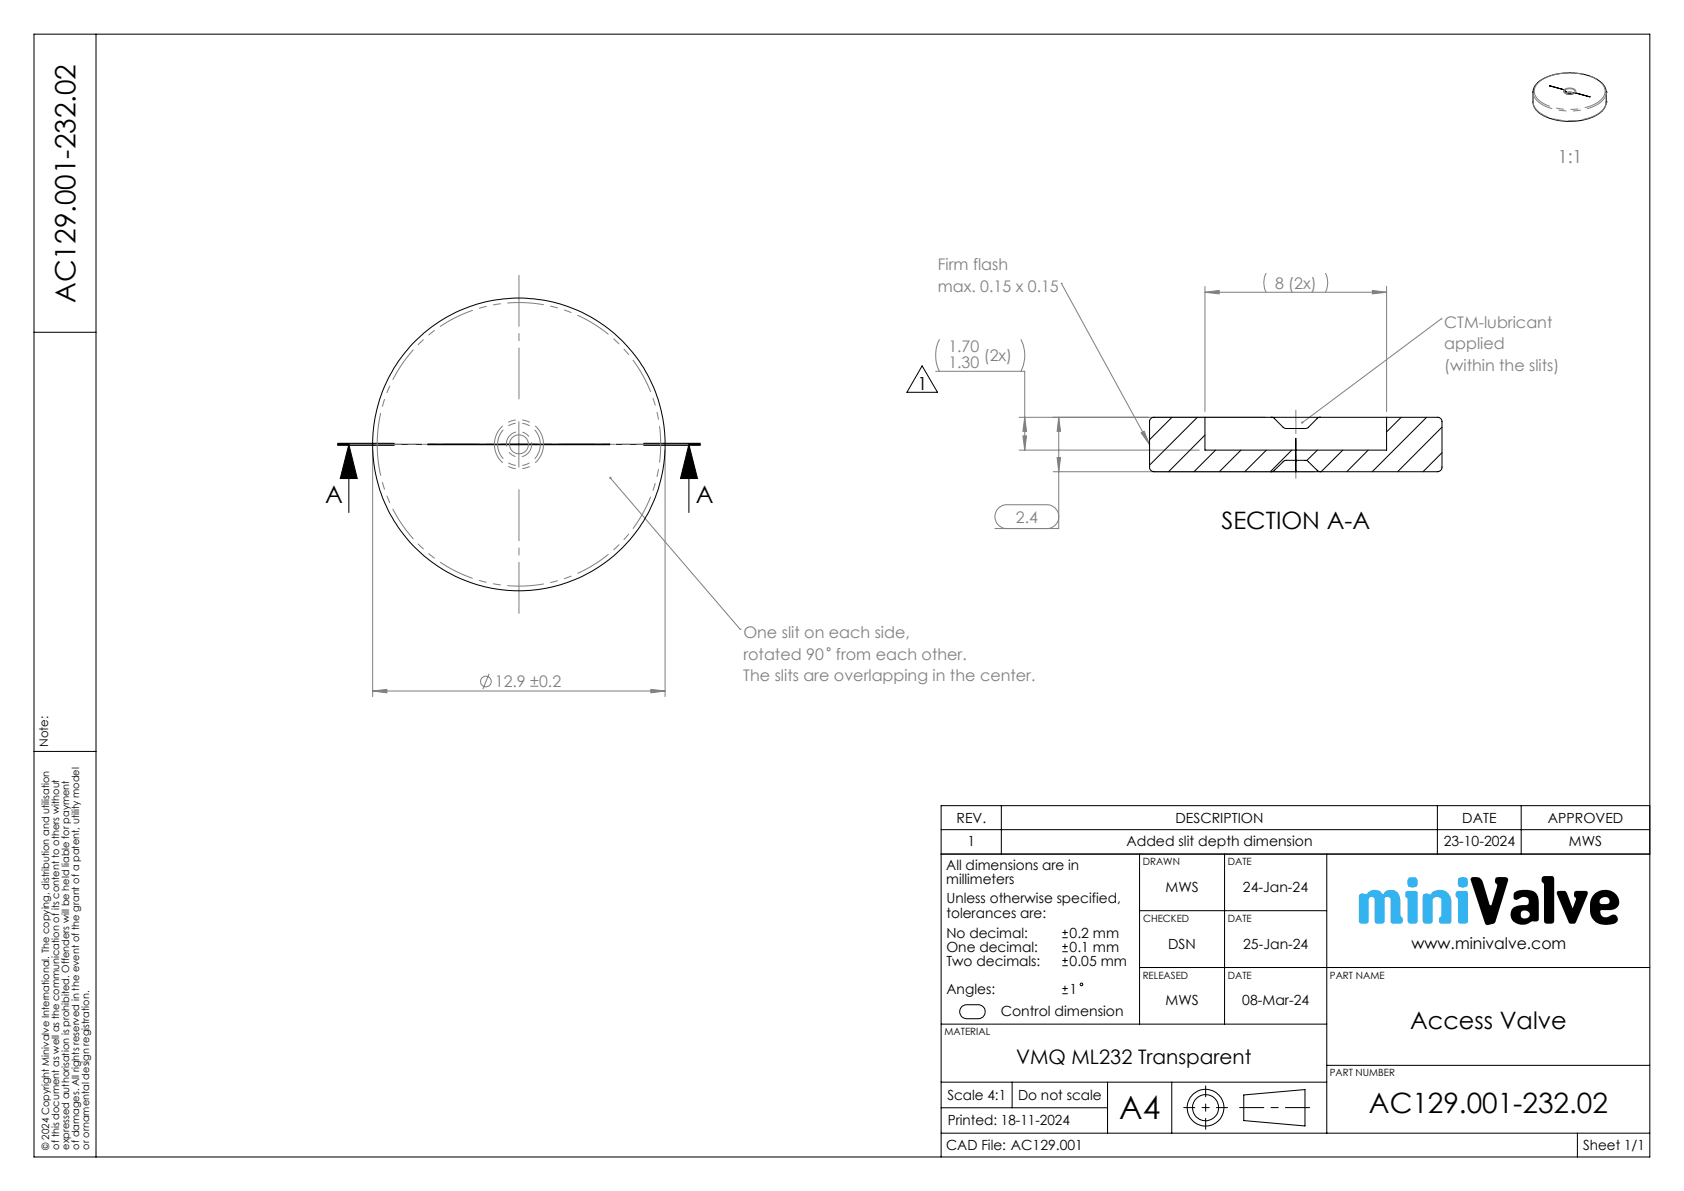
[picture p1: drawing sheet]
<svg xmlns="http://www.w3.org/2000/svg" width="297mm" height="210mm" viewBox="0 0 297 210" stroke-linecap="round" stroke-linejoin="round" font-family="sans-serif">
<g fill="none" stroke="#000" stroke-width=".18">
<path d="M6 6h285v198h-285zM16.9 6v198M6 58.6h10.9M6 132.5h10.9M201 150.6v30M216 150.6v30M234 150.6v49.2M291 150.6h-125v53.4M169.6 177.5l.7-.3h2.2a1.23 1.23 0 0 1 1.2 1.2 1.23 1.23 0 0 1-1.2 1.2h-2a1.26 1.26 0 0 1-1.1-.7 1.26 1.26 0 0 1 .2-1.4zM201 170.6h90M201 160.6h33M166 199.8h125"/>
<path d="M166 190.8h68M166 180.6h68M166 195.3h29.3M178.5 190.8v4.5M195.3 190.8v9M206.7 190.8v9M219.4 193.1l10.8-1v6.4l-10.8-.9zM234 187.8h57M278.2 199.8v4.2"/>
<circle cx="212.6" cy="195.3" r="2.29"/>
<circle cx="212.6" cy="195.3" r="3.2"/>
</g>
<path d="M212.6 191.5v7.6M216.5 195.3h-7.7" fill="none" stroke="#000" stroke-width=".18" stroke-dasharray="15.2 1.3 1.3 1.3" stroke-dashoffset="13.3"/>
<path d="M218.6 195.3h12.4" fill="none" stroke="#000" stroke-width=".18" stroke-dasharray="15.2 1.3 1.3 1.3" stroke-dashoffset="11"/>
<path d="M281 157.9a2.55 2.55 0 0 1 2.8-.9 2.55 2.55 0 0 1 1.8 2.3l-.3 .6a1.82 1.82 0 0 1-1.5 .6h-1.2a.39 .39 0 0 0-.4 .2 .39 .39 0 0 0 .1 .4l.3 .5 .4 .1h.6l1-.5 .4 .2 .3 .5v.5l-.4 .4-.7 .2a2.84 2.84 0 0 1-3.7-1.9v-2.1zM282.3 158.5l-.2 .2v.5l.2 .1 1.1 .1 .4-.2v-.6l-.2-.3-.7-.1zM274.6 157.2l.3-.1h1.1l.2 .1 1.2 2.9 .6-1.5-.1-.3-.3-.3 .1-.7 .3-.2h1.7a.41 .41 0 0 1 .3 .6l-2.1 5-.2 .2h-.7l-.4-.3-2-5zM272 154.6l.3-.1h1.5l.3 .2v7.7l-.1 .3-.4 .2-1-.1-.3-.4v-6.5l-.4-.5zM267.1 157.4l.7-.4 .9-.1a2.3 2.3 0 0 1 2.4 1l.3 1.1v3.2l-.4 .3-.8-.1-.5 .3a2.17 2.17 0 0 1-3.3-1.2l.1-.6a1.46 1.46 0 0 1 1.5-1.2l1.5-.2 .1-.3v-.6l-.4-.4-.6-.1-.9 .5h-.5l-.3-.2v-.7zM268.4 160.7l-.2 .3v.5l.2 .3 .8 .1 .5-.3 .1-.6-.3-.3-.5-.2zM259.5 154.7l.9-.1a1.19 1.19 0 0 1 1.1 1l1.2 4h.3l1.1-3.4v-.2l-.4-.3 .1-.9 .4-.2h1.3l.3 .2 .2 .3-2.3 7.5-.3 .3-.9 .2-.4-.1-.2-.2-2.5-7.6z" fill-rule="evenodd" fill="#000"/>
<path d="M257.2 154.9l.6-.3 .9 .2 .2 .6-.2 .9-.5 .2-.8-.1-.3-.4zM256.9 157.2l.2-.1h1.5l.3 .3v5.1l-.3 .3-1 .1-.5-.4v-3.9l-.4-.6v-.5zM251.1 157.7l.3-.2 .9 .1a2.04 2.04 0 0 1 2.4-.6 2.04 2.04 0 0 1 1.3 2v3.5l-.1 .2-.3 .2h-1.4l-.3-.2-.1-.8 .4-.5v-2.8l-.2-.3-.7-.2-.6 .5-.1 4.1-.4 .2-1-.1-.3-.4v-4.3zM247.9 157.3l.3-.2h1.5l.3 .3v5.1l-.3 .3h-1.1l-.4-.4v-3.9l-.4-.5zM239.7 157.8l.4-.3 .7 .1a.65 .65 0 0 0 .6-.4 1.68 1.68 0 0 1 2.5 .4h.2a1.58 1.58 0 0 1 2.6 0l.3 1v2.8l.4 .6v.6l-.3 .2-1.4 .1-.4-.3v-4.1l-.4-.3h-.4a.32 .32 0 0 0-.3 .4l-.1 4.1-.4 .2h-.8l-.4-.2-.1-4.3-.3-.2-.3-.1-.4 .3-.1 4.3-.4 .2h-.8l-.5-.4zM248.4 154.9l.6-.3 .6 .1 .3 .2 .1 .3-.1 1-.6 .3-.9-.2-.2-.5z" fill-rule="evenodd" fill="#33b3f0"/>
<g fill="none" stroke="#808080" stroke-width=".18">
<path d="M165.7 59.8a6.3 6.3 0 0 0 0 5.7M180.1 59.8a6.3 6.3 0 0 1 0 5.7M187.2 49.9h.1M187.2 49.9l15.5 28.5M212.5 51.5l2.5-.3v.6zM212.5 50.5v22.1M212.5 51.5h32M223.3 48.1a3.6 3.6 0 0 0 0 3.4M233.8 48.1a3.6 3.6 0 0 1 0 3.4M242 51.2l2.5 .3-2.5 .3zM244.5 50.5v22.1M254.2 56.2h.1"/>
<path d="M254.2 56.2l-24.5 18.3M65.7 79.4v43.4M87.5 78.4h8M91.5 74.4v8M117.3 79.4v43.4M165 65.5h15.7v13.9M179.7 73.6h43.5M179.7 79.4h31.8M180.4 76.9h.6l-.3 2.5zM180.7 73.6l.3 2.5h-.6zM186.7 73.6l.3 2.5h-.6zM186.7 73.6v19.6h-11.2"/>
<path d="M201.3 76.3l.5-.2 .9 2.3zM107.6 84.3l22.9 26.6M177.6 93.2a2.1 2.1 0 0 1-2.1-2.1 2.1 2.1 0 0 1 2.1-2.1h7a2.1 2.1 0 0 1 2.1 2.1 2.1 2.1 0 0 1-2.1 2.1M185.7 83.2h46.1M186.4 80.7h.6l-.3 2.5zM86.3 118.8l-1.1 2.7M130.5 110.9h.1M65.7 121.8l2.5-.2v.6zM65.7 121.8h51.6M114.8 121.6l2.5 .2-2.5 .4z"/>
<circle cx="146.1" cy="114.5" r=".28"/>
<circle cx="85.7" cy="120.2" r=".94"/>
</g>
<g fill="none" stroke="#000" stroke-width=".18">
<path d="M59.5 78.5h10zM59.5 78.3h10M59.5 78.2h10M61.5 78.4l1.5 6h-3zM61.5 78.4v12M113.5 78.3h10M113.5 78.2h10M113.5 78.5h10M121.5 78.4l1.5 6h-3zM121.5 78.4v12M162.6 64.5l2.7 4.7h-5.4zM166 142.1h125v8.5h-125z"/>
<path d="M166 146.3h125M176.6 142.1v8.5M253.5 142.1v8.5M268.3 142.1v8.5M187.4 165.3h.9M187.4 164.4h.9M187.4 167.8h.9M187.4 166.9h.9M187.4 170.3h.9M187.4 169.4h.9M187.4 175.2h.9M187.4 174.3h.9"/>
<path d="M187.8 163.9v1M187.8 166.4v.9M187.8 168.9v.9M187.8 173.8v1"/>
<circle cx="190.7" cy="173.6" r=".23"/>
</g>
<path d="M123.5 78.3h-64" fill="none" stroke="#000" stroke-width=".18" stroke-dasharray="6.3 1.3 1.3 1.3" stroke-dashoffset="1.7"/>
<path d="M83.5 78.3h-21.8M91.5 70.3v-21.8M99.5 78.3h21.8M91.5 86.3v21.8" fill="none" stroke="#808080" stroke-width=".18" stroke-dasharray="15.2 1.3 1.3 1.3" stroke-dashoffset="6.2"/>
<path d="M228.5 72.3v12" fill="none" stroke="#808080" stroke-width=".18" stroke-dasharray="15.2 1.3 1.3 1.3" stroke-dashoffset="11.1"/>
<path d="M228.5 74.4v1.2" fill="none" stroke="#c0c0c0" stroke-width=".18"/>
<path d="M121.5 78.4l1.5 6h-3zM61.5 78.4l1.5 6h-3z" fill="#000"/>
<g fill="#808080">
<path d="M107.5 84.1a.2 .2 0 0 0 .1 .3 .2 .2 0 0 0 .3-.2 .2 .2 0 0 0-.3-.1v.2zM201.3 76.3l.5-.2 .9 2.3zM229.5 74.4v.2l.2-.1-.2 .1a.2 .2 0 0 0 .3 .1 .2 .2 0 0 0 0-.3 .2 .2 0 0 0-.3 0z"/>
<path d="M65.7 121.8l2.5-.2v.6zM114.8 121.6l2.5 .2-2.5 .4zM186.7 73.6l.3 2.5h-.6zM186.4 80.7h.6l-.3 2.5zM212.5 51.5l2.5-.3v.6zM242 51.2l2.5 .3-2.5 .3zM180.7 73.6l.3 2.5h-.6zM180.4 76.9h.6l-.3 2.5z"/>
</g>
<g fill="none" stroke="#000" stroke-width=".18">
<path d="M270.4 16.3l.1-.7 .3-.6 .6-.6 .8-.5 2.2-.8 2.2-.3 2.7 .3 2.1 .8 1.3 .9 .4 .7 .2 .8M270.4 16.3v2.1l.3 .7 .4 .5 .7 .6 1.3 .6 2.1 .5 1.1 .1 1.9-.1 2.5-.6 1.1-.5 .7-.6 .6-.9 .2-.7M270.4 16.3h.1M273.3 15.1h.1M273.3 15.1l2.6 .7M275.9 15.8l.1 .1M276 15.9l.4 .5M276.1 16.4l.7 .2 .8-.2M276.1 16.4h.1M276.3 16.3l.2 .1M276.5 16.4l.6 .2M277.6 16.4h.1"/>
<path d="M277.8 16.4l-.3 .1M277.8 16.4l2.6 .7M280.4 17.1h.1M283.3 16.3h.1M283.3 18h.1M283.3 16.3v1.7M75.5 78.3h32v.1h-32zM91.5 78.3v.1M206.7 73.6l-4 3.9M211.2 73.6l-8.5 8.4M212.5 76.7l-6.4 6.5M212.5 73.6v5.8h16"/>
<path d="M214.4 79.4l-3.8 3.8M218.9 79.4l-3.8 3.8M223.3 79.4l-3.8 3.8M224.2 73.6h-20.9l-.6 .5v8.5l.5 .5 21 .1M224.2 73.6l.4 .1 2.1 1.9 3.8-.1 1.9-1.8 .5-.1M224.2 73.6h8.7M227.8 79.4l-3.8 3.8M232.3 79.4l-1.8 1.8M232.9 73.6h21l.4 .6v8.4a.74 .74 0 0 1-.8 .6h-20.6M236.8 79.4l-3.8 3.8M241.3 79.4l-3.8 3.8M244.5 73.6v5.8h-15.9"/>
<path d="M247.1 73.6l-2.6 2.6M251.6 73.6l-9.6 9.6M254.3 75.3l-7.8 7.9M254.3 79.8l-3.3 3.4M224.2 83.2h4.3M228.5 81.2v2M228.5 81.2h-1.9l-1.9 1.8-.5 .2M228.5 81.2v-3.8l.1 3.8M228.5 83.2h.1M228.6 81.2v2M228.6 81.2h1.9l1.9 1.8 .5 .2M228.6 83.2h4.3"/>
<circle cx="91.5" cy="78.4" r="25.8"/>
</g>
<path d="M87.2 78.3a4.3 4.3 0 0 1 4.3-4.3 4.3 4.3 0 0 1 4.4 4.3M95.9 78.4a4.3 4.3 0 0 1-4.4 4.3 4.3 4.3 0 0 1-4.3-4.3" fill="none" stroke="#808080" stroke-width=".18" stroke-dasharray="6.3 1.3 1.3 1.3 1.3 1.3" stroke-dashoffset="2.8"/>
<path d="M87.8 78.4a3.8 3.8 0 0 0 3.7 3.7 3.8 3.8 0 0 0 3.8-3.7M95.3 78.3a3.8 3.8 0 0 0-3.8-3.7 3.8 3.8 0 0 0-3.7 3.7" fill="none" stroke="#808080" stroke-width=".18" stroke-dasharray="6.3 1.3 1.3 1.3 1.3 1.3" stroke-dashoffset="3.7"/>
<path d="M66.5 78.3a25 25 0 0 0 37.1 21.9 25 25 0 0 0 1.2-43.1 25 25 0 0 0-38.2 19.9l-.1 1.3" fill="none" stroke="#808080" stroke-width=".18" stroke-dasharray="6.3 1.3 1.3 1.3 1.3 1.3" stroke-dashoffset=".8"/>
<path d="M89.3 78.3a2.23 2.23 0 0 1 2.2-2.2 2.23 2.23 0 0 1 2.3 2.2M93.8 78.4a2.23 2.23 0 0 1-2.3 2.2 2.23 2.23 0 0 1-2.2-2.2" fill="none" stroke="#808080" stroke-width=".18" stroke-dasharray="6.3 1.3 1.3 1.3 1.3 1.3" stroke-dashoffset="3.5"/>
<path d="M275.9 15.8l.6-.3 .8 .1 .6 .3-.1 .4M276 15.9l-.1 .3 .2 .2M276.3 16.5v-.2M276.4 16.3l.6-.1 .3 .1 .1 .2M276.5 16.4l-.1 .2M277.2 16.6l-.2-.3-.5 .1M277.6 16.4h.1M277.7 16.4v-.4l-.4-.3h-.7l-.6 .2M277.8 16.3l-.6 .3h-.8l-.6-.3 .1-.5M282.5 19.5l.2-.1a2.1 2.1 0 0 0 .6-1.4M89.9 78.4a1.67 1.67 0 0 0 1.6 1.6 1.67 1.67 0 0 0 1.7-1.6M93.2 78.3a1.67 1.67 0 0 0-1.7-1.6 1.67 1.67 0 0 0-1.6 1.6" fill="none" stroke="#808080" stroke-width=".18" stroke-dasharray="6.3 1.3 1.3 1.3 1.3 1.3"/>
<path d="M283.3 16.2v.1a3.5 3.5 0 0 1-2.9 2.7l-2.5 .5-2.8-.1-2.4-.6-.9-.5-.8-.7a2.09 2.09 0 0 1-.6-1.3" fill="none" stroke="#808080" stroke-width=".18" stroke-dasharray="6.3 1.3 1.3 1.3 1.3 1.3" stroke-dashoffset="1.7"/>
<path d="M271.3 14.6l-.3 .4a2.12 2.12 0 0 0 1 3.1l1.2 .6 1.5 .4 1.6 .2h1.6l1.5-.3 1.4-.4 1.1-.7 .8-.7a2.12 2.12 0 0 0-1-3.2l-1.2-.5-1.3-.4-1.5-.2h-1.4l-1.5 .1-1.4 .4-1.1 .5-1 .7" fill="none" stroke="#808080" stroke-width=".18" stroke-dasharray="6.3 1.3 1.3 1.3 1.3 1.3" stroke-dashoffset=".6"/>
<path d="M270.4 18a3.5 3.5 0 0 0 2.9 2.7l2.4 .5h2.7l2.4-.6 1-.5 .7-.6" fill="none" stroke="#808080" stroke-width=".18" stroke-dasharray="6.3 1.3 1.3 1.3 1.3 1.3" stroke-dashoffset="2.5"/>
<text font-size="5.6" x="197.4" y="197.3">A4</text>
<g font-size="4.9">
<text x="13.3" y="53.4" transform="rotate(-90 13.3 53.4)">AC129.001-232.02</text>
<text x="241.4" y="196.2">AC129.001-232.02</text>
</g>
<g font-size="4.2">
<text x="57.3" y="88.6">A</text>
<text x="122.7" y="88.6">A</text>
<text x="215.4" y="93.2">SECTION A-A</text>
<text x="248.7" y="181.3">Access Valve</text>
</g>
<text font-size="3.5" x="179.2" y="187.7">VMQ ML232 Transparent</text>
<text font-size="3.2" fill="#808080" x="274.7" y="28.7">1:1</text>
<text font-size="3.2" x="161.8" y="68.7">1</text>
<g font-size="2.8" fill="#808080">
<text x="165.4" y="47.7">Firm flash</text>
<text x="165.4" y="51.5">max. 0.15 x 0.15</text>
<text x="224.9" y="50.9">8 (2x)</text>
<text x="254.7" y="57.8">CTM-lubricant</text>
<text x="167.3" y="62">1.70</text>
<text x="167.3" y="64.8">1.30</text>
<text x="173.5" y="63.6">(2x)</text>
<text x="254.7" y="61.6">applied</text>
<text x="254.7" y="65.4">(within the slits)</text>
<text x="179.2" y="92.1">2.4</text>
<text x="131.1" y="112.5">One slit on each side,</text>
<text x="131.1" y="116.3">rotated 90</text>
<text x="147.4" y="116.3">from each other.</text>
<text x="87.3" y="121.2">12.9 ±0.2</text>
<text x="131.1" y="120.2">The slits are overlapping in the center.</text>
</g>
<text font-size="2.8" x="249" y="167.2">www.minivalve.com</text>
<g font-size="2.5">
<text x="168.7" y="145.1">REV.</text>
<text x="170.6" y="149.1">1</text>
<text x="198.7" y="149.1">Added slit depth dimension</text>
<text x="207.3" y="145.1">DESCRIPTION</text>
<text x="254.6" y="149.1">23-10-2024</text>
<text x="257.9" y="145.1">DATE</text>
<text x="273" y="145.1">APPROVED</text>
<text x="276.7" y="149.1">MWS</text>
<text x="166.9" y="153.4">All dimensions are in</text>
<text x="166.9" y="155.9">millimeters</text>
<text x="166.9" y="159.3">Unless otherwise specified,</text>
<text x="166.9" y="161.8">tolerances are:</text>
<text x="205.6" y="157.3">MWS</text>
<text x="219.2" y="157.3">24-Jan-24</text>
<text x="166.9" y="165.3">No decimal:</text>
<text x="166.9" y="167.8">One decimal:</text>
<text x="188.7" y="165.3">0.2 mm</text>
<text x="188.7" y="167.8">0.1 mm</text>
<text x="206" y="167.3">DSN</text>
<text x="219.3" y="167.3">25-Jan-24</text>
<text x="166.9" y="170.3">Two decimals:</text>
<text x="188.7" y="170.3">0.05 mm</text>
<text x="166.9" y="175.2">Angles:</text>
<text x="176.5" y="179.2">Control dimension</text>
<text x="188.7" y="175.2">1</text>
<text x="205.6" y="177.3">MWS</text>
<text x="219.1" y="177.3">08-Mar-24</text>
<text x="167.1" y="194">Scale 4:1</text>
<text x="179.6" y="194">Do not scale</text>
<text x="166.9" y="202.8">CAD File: AC129.001</text>
<text x="167.1" y="198.4">Printed: 18-11-2024</text>
<text x="279.2" y="202.8">Sheet 1/1</text>
</g>
<text font-size="2.1" x="8.5" y="131.7" transform="rotate(-90 8.5 131.7)">Note:</text>
<g font-size="1.8">
<text x="201.5" y="152.5">DRAWN</text>
<text x="216.5" y="152.5">DATE</text>
<text x="201.6" y="162.5">CHECKED</text>
<text x="216.5" y="162.5">DATE</text>
<text x="201.5" y="172.5">RELEASED</text>
<text x="216.5" y="172.5">DATE</text>
<text x="234.6" y="172.6">PART NAME</text>
<text x="166.6" y="182.6">MATERIAL</text>
<text x="234.5" y="189.8">PART NUMBER</text>
<text x="8.7" y="202.7" transform="rotate(-90 8.7 202.7)">© 2024 Copyright Minivalve International. The copying, distribution and utilisation</text>
<text x="10.4" y="202.7" transform="rotate(-90 10.4 202.7)">of this document as well as the communication of its content to others without</text>
<text x="12.2" y="202.7" transform="rotate(-90 12.2 202.7)">expressed authorisation is prohibited. Offenders will be held liable for payment</text>
<text x="14" y="202.7" transform="rotate(-90 14 202.7)">of damages. All rights reserved in the event of the grant of a patent, utility model</text>
<text x="15.7" y="202.7" transform="rotate(-90 15.7 202.7)">or ornamental design registration.</text>
</g>
</svg>
